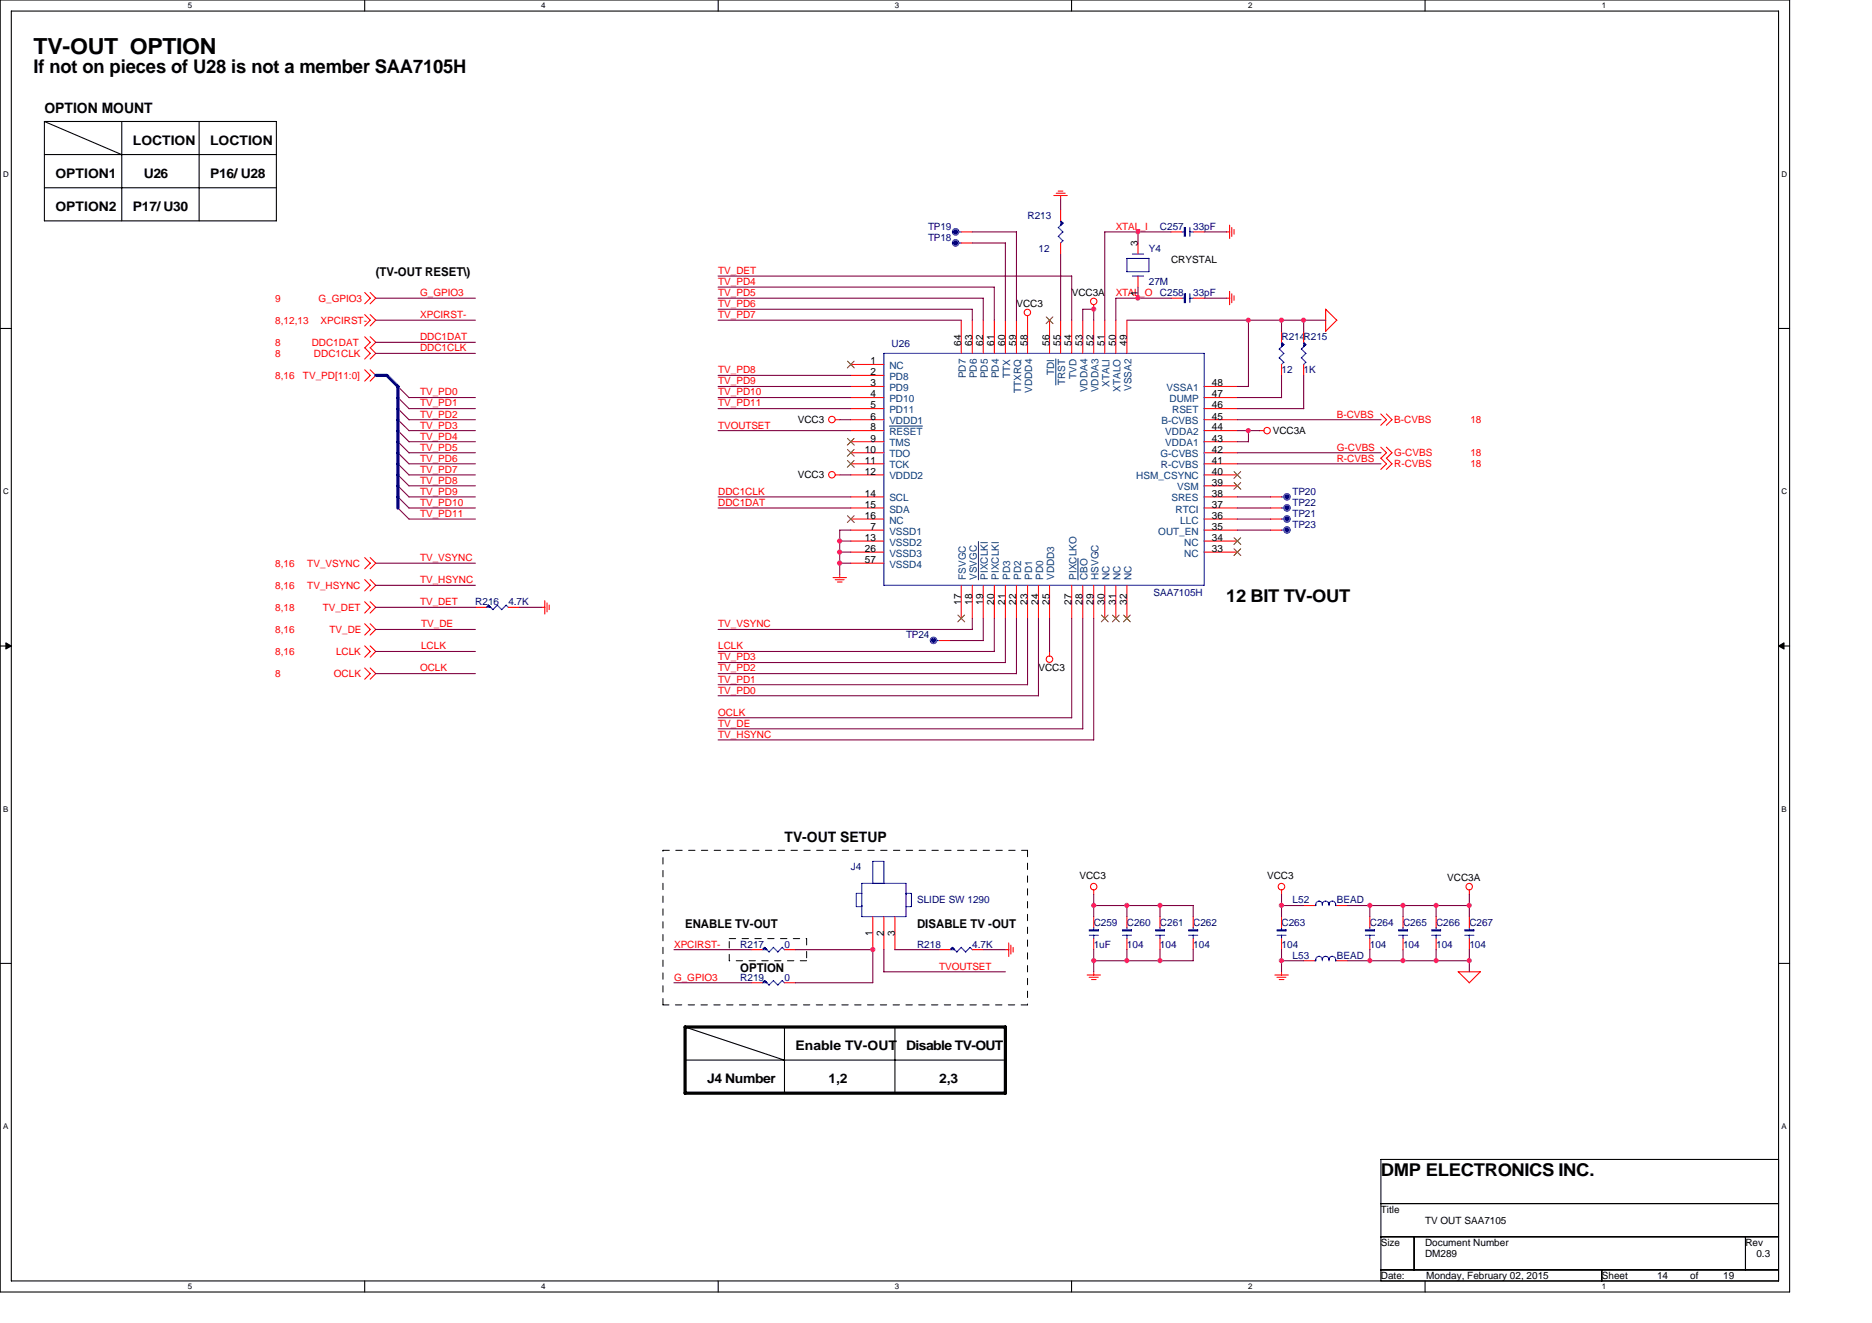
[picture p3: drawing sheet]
<svg xmlns="http://www.w3.org/2000/svg" width="297mm" height="210mm" viewBox="0 0 297 210" stroke-linecap="round" stroke-linejoin="round" font-family="sans-serif">
<path d="M0 0h284v205.1h-284zM1.8 1.8h280.4v201.5h-280.4z" fill="none" stroke="#000" stroke-width=".17"/>
<g fill="#fff">
<path d="M29.8 .2h.7v1.4h-.7z"/>
<path d="M29.8 203.5h.7v1.4h-.7z"/>
</g>
<path d="M57.9 0v1.8M57.9 203.3v1.8" fill="none" stroke="#000" stroke-width=".17"/>
<g fill="#fff">
<path d="M85.9 .2h.7v1.4h-.7z"/>
<path d="M85.9 203.5h.7v1.4h-.7z"/>
</g>
<path d="M114 0v1.8M114 203.3v1.8" fill="none" stroke="#000" stroke-width=".17"/>
<g fill="#fff">
<path d="M142 .2h.7v1.4h-.7z"/>
<path d="M142 203.5h.7v1.4h-.7z"/>
</g>
<path d="M170 0v1.8M170 203.3v1.8" fill="none" stroke="#000" stroke-width=".17"/>
<g fill="#fff">
<path d="M198.1 .2h.6v1.4h-.6z"/>
<path d="M198.1 203.5h.6v1.4h-.6z"/>
</g>
<path d="M226.1 0v1.8M226.1 203.3v1.8" fill="none" stroke="#000" stroke-width=".17"/>
<g fill="#fff">
<path d="M254.1 .2h.7v1.4h-.7z"/>
<path d="M254.1 203.5h.7v1.4h-.7z"/>
<path d="M.5 26.9h.9v1.4h-.9z"/>
<path d="M282.7 26.9h.8v1.4h-.8z"/>
<path d="M.5 77.3h.9v1.4h-.9z"/>
<path d="M282.7 77.3h.8v1.4h-.8z"/>
</g>
<path d="M0 52.1h1.8M282.2 52.1h1.8" fill="none" stroke="#000" stroke-width=".17"/>
<g fill="#fff">
<path d="M.5 127.7h.8v1.4h-.8z"/>
<path d="M282.7 127.7h.8v1.4h-.8z"/>
</g>
<path d="M0 102.5h1.8M282.2 102.5h1.8" fill="none" stroke="#000" stroke-width=".17"/>
<path d="M.9 102l.9 .5-.9 .5zM282.2 102.5l.9-.5v1z" fill="#000" stroke="#000" stroke-width=".16"/>
<g fill="#fff">
<path d="M.5 178.1h.8v1.4h-.8z"/>
<path d="M282.6 178.1h.9v1.4h-.9z"/>
</g>
<g fill="none" stroke="#000" stroke-width=".17">
<path d="M7 19.3l12.3 5.3M7 19.3h36.9v15.8h-36.9zM19.3 19.3v15.8M31.6 19.3v15.8M7 24.5h36.9M7 29.8h36.9M0 152.9h1.8M282.2 152.9h1.8M108.7 168.3h50.9M108.7 163l15.8 5.3M124.5 163v10.5M142 163v10.5"/>
<path d="M219.1 184h63.1v19.3h-63.1zM219.1 191h63.1M219.1 196.3h63.1M224.4 196.3v5.2M277 196.3v5.2M219.1 201.5h63.1M254.2 201.5v1.8"/>
</g>
<path d="M105.2 135h57.8M163 135v24.5M105.2 159.5v-24.5M115.7 149h12.3M115.7 152.5v-3.5M128 149v3.5M128 152.5h-12.3M163 159.5h-57.8" fill="none" stroke="#000" stroke-width=".16" stroke-dasharray="1 1 1 1 1 1 1 1"/>
<path d="M108.7 163h50.8v10.5h-50.8z" fill="none" stroke="#000" stroke-width=".51"/>
<g fill="none" stroke="#f00" stroke-width=".17">
<path d="M152.5 36.8h1.8M152.5 38.6h1.8M167.2 31h2.2M167.6 30.7h1.4M167.9 30.3h.8M168.3 31v.6M168.3 33.3v1.8M168.3 38.6v1.7M180.6 38.6v1.7M185.8 36.8h1.8M189.3 36.8h1.8M194.6 36.8h.5"/>
<path d="M195.1 35.7v2.2M195.4 36.1v1.4M195.8 36.4v.8M57.9 46.4l.9 .9-.9 .9M57.9 58.7l.9 .9-.9 .9M57.9 55.2l.9 .9-.9 .9M57.9 53.4l.9 .9-.9 .9M57.9 49.9l.9 .9-.9 .9M58.7 46.4l.9 .9-.9 .9M58.7 58.7l.9 .9-.9 .9M58.7 55.2l.9 .9-.9 .9M58.7 53.4l.9 .9-.9 .9"/>
<path d="M58.7 49.9l.9 .9-.9 .9M135 59.6h5.2M135 57.8h5.2M152.5 50.8v5.3M154.3 50.8v5.3M156 50.8v5.3M157.8 50.8v5.3M159.5 50.8v5.3M161.3 50.8v5.3M163 50.1v6M166.5 50.8v5.3M168.3 50.8v5.3"/>
<path d="M170 50.8v5.3M171.8 50.8v5.3M173.5 48.4v.7M173.5 50.8v5.3M175.3 50.8v5.3M177.1 50.8v5.3M178.8 50.8v5.3M180.6 43.8v1.8M185.8 47.3h1.8M189.3 47.3h1.8M194.6 47.3h.5M195.1 46.2v2.2"/>
<path d="M195.4 46.6v1.4M195.8 46.9v.8M203.3 52.6v1.7M203.3 57.8v1.8M206.9 52.6v1.7M206.9 57.8v1.8M212.1 50.8l-1.8 1.8M212.1 50.8l-1.7-1.7v3.5M132.5 75.4h.8M132.5 66.6h.8M135 68.3h5.2M135 75.4h5.2"/>
<path d="M135 66.6h5.2M135 78.9h5.2M135 61.3h5.2M135 63.1h5.2M135 64.9h5.2M135 70.1h5.2M135 71.9h5.2M135 73.6h5.2M191.1 68.3h5.2M191.1 75.4h5.2M191.1 66.6h5.2M191.1 78.9h5.2"/>
<path d="M191.1 61.3h5.2M191.1 63.1h5.2M191.1 64.9h5.2M191.1 70.1h5.2M191.1 71.9h5.2M191.1 73.6h5.2M191.1 77.1h5.2M199.8 68.3h.8M201.6 78.9h1.7M219.1 72.7l.9 .9-.9 .9M219.1 65.7l.9 .9-.9 .9M219.1 71l.9 .9-.9 .8"/>
<path d="M220 72.7l.9 .9-.9 .9M220 65.7l.9 .9-.9 .9M220 71l.9 .9-.9 .8M57.9 99l.9 .9-.9 .9M57.9 88.5l.9 .9-.9 .9M57.9 95.5l.9 .9-.9 .9M57.9 92l.9 .9-.9 .9M58.7 99l.9 .9-.9 .9M58.7 88.5l.9 .9-.9 .9M58.7 95.5l.9 .9-.9 .9M58.7 92l.9 .9-.9 .9M75.4 96.4h1.7"/>
<path d="M80.7 96.4h1.7M85.9 96.4h.6M86.4 95.3v2.2M86.8 95.7v1.4M87.1 96v.8M132.2 91.7h2.1M132.5 92h1.4M132.9 92.4h.7M133.2 91.1v.6M135 84.1h5.2M135 82.4h5.2M135 80.6h5.2"/>
<path d="M135 87.6h5.2M135 85.9h5.2M135 89.4h5.2M152.5 92.9v5.2M154.3 92.9v5.2M156 92.9v5.2M157.8 92.9v5.2M159.5 92.9v5.2M161.3 92.9v5.2M163 92.9v5.2M164.8 92.9v5.2M166.5 92.9v5.2"/>
<path d="M170 92.9v5.2M171.8 92.9v5.2M173.5 92.9v5.2M175.3 92.9v5.2M177.1 92.9v5.2M178.8 92.9v5.2M191.1 84.1h5.2M191.1 82.4h5.2M191.1 80.6h5.2M191.1 87.6h5.2M191.1 85.9h5.2M201.6 84.1h1.7"/>
<path d="M201.6 82.4h1.7M201.6 80.6h1.7M57.9 106l.9 .9-.9 .9M57.9 102.5l.9 .9-.9 .9M58.7 106l.9 .9-.9 .9M58.7 102.5l.9 .9-.9 .9M149 101.7h1.8M166.5 103.4v.7M119.2 150.7h1.8M119.2 156h1.8M124.5 150.7h1.7M124.5 156h1.7"/>
<path d="M138.5 145.5v5.2M140.2 145.5v5.2M142 145.5v5.2M149 150.7h1.8M154.3 150.7h1.7M159.5 150.7h.6M160.1 149.7v2.1M160.4 150v1.4M160.8 150.4v.7M172.5 154.7h2.1M172.8 155.1h1.5M173.2 155.5h.7"/>
<path d="M173.5 141.3v.7M173.5 145.5v1.7M173.5 149v1.7M173.5 154.2v.6M178.8 145.5v1.7M178.8 149v1.7M184.1 145.5v1.7M184.1 149v1.7M189.3 145.5v1.7M189.3 149v1.7M202.3 154.7h2.1M202.6 155.1h1.4"/>
<path d="M203 155.5h.7M203.3 141.3v.7M203.3 145.5v1.7M203.3 149v1.7M203.3 154.2v.6M206.9 143.7h1.7M206.9 152.5h1.7M212.1 143.7h1.8M212.1 152.5h1.8M217.4 145.5v1.7M217.4 149v1.7M222.6 145.5v1.7"/>
<path d="M222.6 149v1.7M227.9 145.5v1.7M227.9 149v1.7M233.1 141.3v.7M233.1 145.5v1.7M233.1 149v1.7M234.9 154.2l-1.8 1.8M234.9 154.2h-3.5l1.7 1.8"/>
<circle cx="163" cy="49.6" r=".51"/>
<circle cx="173.5" cy="47.8" r=".51"/>
<circle cx="132" cy="75.4" r=".52"/>
<circle cx="132" cy="66.6" r=".52"/>
<circle cx="201.1" cy="68.3" r=".51"/>
<circle cx="166.5" cy="104.6" r=".52"/>
<circle cx="173.5" cy="140.7" r=".52"/>
<circle cx="203.3" cy="140.7" r=".52"/>
<circle cx="233.1" cy="140.7" r=".52"/>
</g>
<g fill="none" stroke="#00f" stroke-width=".17">
<path d="M152.2 38.6h.3M152.2 36.8h.3M167.9 36.1l.8 .7-.8 .7 .8 .7M168.3 35.1l.4 .3-.8 .7M168.7 38.2l-.4 .4M187.6 36.8h.3M188.8 36.8h.5M188.8 36.1v1.4M140.2 56.1h50.9v36.8h-50.9zM178.8 41h3.5v2.1h-3.5v-2.1M179.7 43.8h1.8M179.7 40.3h1.8"/>
<path d="M187.6 47.3h.3M188.8 47.3h.5M188.8 46.6v1.4M203 55.4l.7 .7M203 56.8l.7 .7M203.3 54.3l.4 .4M203.7 54.7l-.7 .7M203.7 56.1l-.7 .7M203.7 57.5l-.4 .4M206.5 55.4l.7 .7M206.5 56.8l.7 .7M206.9 54.3l.3 .4"/>
<path d="M207.2 54.7l-.7 .7M207.2 56.1l-.7 .7M207.2 57.5l-.4 .4M203.3 78.9h.4M77.1 96.4l.4-.4 .7 .8M78.9 96.1l.7 .7M78.9 96l-.7 .8M80.3 96.1l.4 .3M80.3 96l-.7 .8M203.3 84.1h.4M203.3 82.4h.4M203.3 80.6h.4"/>
<path d="M148.7 101.7h.3M121.3 155.6l.7 .8M121.3 150.4l.7 .7M121.3 155.6l-.3 .4M121.3 150.3l-.3 .4M122 156.3l.7-.7 .7 .8M122.7 150.4l.7 .7M122.7 150.3l-.7 .8M124.1 150.4l.4 .3M124.1 150.3l-.7 .8M124.5 156l-.4-.4-.7 .7M136.8 141.8h-.9v2.1h.9v-.2"/>
<path d="M136.8 140.2h7v5.3h-7zM138.5 140.2v-3.5h1.7v3.5M143.8 142v-.2h.8v2.1h-.8M151.1 150.4l.7 .7M151.1 150.3l-.3 .4M152.5 150.3l-.7 .8M153.9 150.4l.4 .3M153.9 150.3l-.7 .8-.7-.7M172.8 148.4h1.5M173.5 147.2v.4M173.5 148.4v.6M178.1 148.4h1.4"/>
<path d="M178.8 147.2v.4M178.8 148.4v.6M183.4 148.4h1.4M184.1 147.2v.4M184.1 148.4v.6M188.6 148.4h1.5M189.3 147.2v.4M189.3 148.4v.6M202.6 148.4h1.5M203.3 147.2v.4M203.3 148.4v.6M208.6 143.7h.2"/>
<path d="M208.8 143.5a.52 .52 0 0 1 .5-.5 .52 .52 0 0 1 .5 .5M208.8 152.3a.52 .52 0 0 1 .5-.5 .52 .52 0 0 1 .5 .5M208.8 143.6v.1M208.8 152.3v.2h-.2M209.8 143.5a.53 .53 0 0 1 .6-.5 .53 .53 0 0 1 .5 .5 .53 .53 0 0 1 .5-.5 .53 .53 0 0 1 .5 .5M209.8 152.3a.53 .53 0 0 1 .6-.5 .53 .53 0 0 1 .5 .5 .53 .53 0 0 1 .5-.5 .53 .53 0 0 1 .5 .5M209.8 143.5v.2M209.8 152.3v.2M210.9 143.6v.1M210.9 152.3v.2M211.9 143.7h.2M211.9 152.5h.2"/>
<path d="M211.9 143.6v.1M211.9 152.3v.2M216.7 148.4h1.4M217.4 147.2v.4M217.4 148.4v.6M221.9 148.4h1.4M222.6 147.2v.4M222.6 148.4v.6M227.2 148.4h1.4M227.9 147.2v.4M227.9 148.4v.6M232.4 148.4h1.5"/>
<path d="M233.1 147.2v.4M233.1 148.4v.6"/>
<circle cx="151.6" cy="36.8" r=".52"/>
<circle cx="151.6" cy="38.6" r=".52"/>
<circle cx="204.2" cy="78.9" r=".52"/>
<circle cx="204.2" cy="82.4" r=".52"/>
<circle cx="204.2" cy="80.6" r=".52"/>
<circle cx="204.2" cy="84.1" r=".51"/>
<circle cx="148.1" cy="101.6" r=".52"/>
</g>
<g fill="#00f" stroke="#00f" stroke-width=".17">
<path d="M232.4 147.6v.1h1.4v-.1z" fill-rule="evenodd"/>
<path d="M203.3 54.3l.4 .4-.4 .3 .4-.3-.4 .3z" fill-rule="evenodd"/>
<path d="M121 156l.3-.4 .4 .4-.4-.4 .4 .4z" fill-rule="evenodd"/>
<path d="M206.9 54.3l.3 .4-.3 .3 .3-.3-.3 .3z" fill-rule="evenodd"/>
<path d="M168.3 35.1l.4 .3-.4 .4 .4-.4-.4 .4z" fill-rule="evenodd"/>
<path d="M77.1 96.4l.4-.3 .4 .3-.4-.3 .4 .3z" fill-rule="evenodd"/>
<path d="M202.6 147.6v.1h1.4v-.1z" fill-rule="evenodd"/>
<path d="M151.1 150.4l.4 .3h-.7l.3-.3 .4 .3z" fill-rule="evenodd"/>
<path d="M187.9 46.6v1.4h.2v-1.4z" fill-rule="evenodd"/>
<path d="M216.7 147.6v.1h1.4v-.1z" fill-rule="evenodd"/>
<path d="M172.8 147.6v.1h1.5v-.1z" fill-rule="evenodd"/>
<path d="M187.9 36.1v1.4h.2v-1.4z" fill-rule="evenodd"/>
<path d="M227.2 147.6v.1h1.4v-.1z" fill-rule="evenodd"/>
<path d="M183.4 147.6v.1h1.4v-.1z" fill-rule="evenodd"/>
<path d="M121.3 150.4l.4 .3h-.7l.3-.3 .4 .3z" fill-rule="evenodd"/>
<path d="M221.9 147.6v.1h1.4v-.1z" fill-rule="evenodd"/>
<path d="M178.1 147.6v.1h1.4v-.1z" fill-rule="evenodd"/>
<path d="M188.6 147.6v.1h1.4v-.1z" fill-rule="evenodd"/>
<circle cx="204.2" cy="84.1" r=".34"/>
<circle cx="204.2" cy="82.4" r=".34"/>
<circle cx="204.2" cy="80.6" r=".34"/>
<circle cx="151.6" cy="38.5" r=".34"/>
<circle cx="204.2" cy="78.9" r=".34"/>
<circle cx="148.1" cy="101.6" r=".34"/>
<circle cx="151.6" cy="36.8" r=".34"/>
</g>
<path d="M167.5 57v4.1M141.1 67.6h5.3M155.3 85.9v6.1M171 88.6v3.4" fill="none" stroke="#004080" stroke-width=".16"/>
<g fill="none" stroke="#804000" stroke-width=".16">
<path d="M134.5 57.3l1 1.1M135.5 57.3l-1.1 1.1M166 50.3l1.1 1.1M167.1 50.3l-1.1 1.1M134.5 73.1l1 1.1M134.5 71.3l1 1.1M134.5 69.6l1 1.1M135.5 73.1l-1.1 1.1M135.5 71.3l-1.1 1.1M135.5 69.6l-1.1 1.1M195.8 74.8l1.1 1.1M195.8 76.6l1.1 1.1"/>
<path d="M196.9 74.8l-1.1 1.1M196.9 76.6l-1.1 1.1M134.5 81.9l1 1M135.5 81.9l-1.1 1M152 97.6l1.1 1.1M153.1 97.6l-1.1 1.1M174.8 97.6l1 1.1M175.8 97.6l-1.1 1.1M176.5 97.6l1.1 1.1M177.6 97.6l-1.1 1.1M178.3 97.6l1.1 1.1M179.3 97.6l-1 1.1"/>
<path d="M195.8 87.1l1.1 1.1M195.8 85.3l1.1 1.1M196.9 87.1l-1.1 1.1M196.9 85.3l-1.1 1.1"/>
</g>
<g fill="none" stroke="#800040" stroke-width=".17">
<path d="M154.3 38.6h5.2v12.2M154.3 36.8h7v14M168.3 31.6v1.7M180.6 36.8v1.8M185.8 36.8h-10.5v14M191.1 36.8h3.5M59.6 47.3h15.8M59.6 50.8h15.8M59.6 56.1h15.8M59.6 54.3h15.8M113.9 47.3h42.1v3.5M113.9 45.6h43.9v5.2"/>
<path d="M113.9 50.8h38.6M113.9 49.1h40.4v1.7M113.9 59.6h21.1M113.9 43.8h56.1M168.3 40.3v10.5M170 43.8v7M171.8 50.8v-1.7h1.8l-.1 1.7M178.8 50.8h31.6M180.6 45.6v1.7M185.8 47.3h-8.7v3.5M191.1 47.3h3.5M198.1 50.8v10.5h-1.8"/>
<path d="M203.3 50.8v1.8M203.3 59.6v3.5M206.9 50.8v1.8M206.9 59.6v5.3h-10.6M63.1 66.6l1.8 1.8 10.5-.1M63.1 70.1l1.8 1.8h10.5M63.1 78.9l1.8 1.7M63.1 77.1l1.8 1.8M63.1 61.3l1.8 1.8h10.5M63.1 64.9l1.8 1.7M63.1 73.6l1.8 1.8M63.1 68.3l1.8 1.8"/>
<path d="M63.1 75.4l1.8 1.7h10.5M63.1 71.9l1.8 1.7h10.5M63.1 63.1l1.8 1.8h10.5M64.9 78.9h10.5M64.9 70.1h10.5M64.9 66.6h10.5M64.9 75.4h10.5M113.9 78.9h21.1M113.9 68.3h21.1M113.9 61.3h21.1M113.9 63.1h21.1M113.9 64.9h21.1"/>
<path d="M133.2 66.6h1.8M133.2 75.4h1.8M196.3 78.9h5.3M196.3 68.3h3.6M196.3 70.1h1.8M196.3 71.9h22.8M196.3 63.1h7.1M196.3 73.6h22.8M196.3 66.6h22.8M198.1 68.3v1.8M59.6 89.4h15.8M59.6 99.9h15.8"/>
<path d="M59.6 96.4h15.8M59.6 92.9h15.8M63.1 80.6l1.8 1.8h10.5M64.9 80.6h10.5M82.4 96.4h3.5M113.9 80.6h21.1M133.2 89.4h1.8M133.2 87.6h1.8M133.2 85.9h1.8M135 84.1h-1.8v7.1M154.3 98.1v1.8h-40.4M156 98.1v3.6"/>
<path d="M157.8 98.1v5.3h-43.9M159.5 98.1v7.1h-45.6M161.3 98.1v8.8M163 98.1v10.6M164.8 98.1v12.3h-50.9M166.5 98.1v5.3M170 98.1v15.8h-56.1M171.8 98.1v17.6M173.5 98.1v19.4M196.3 82.4h5.3M196.3 84.1h5.3M196.3 80.6h5.3"/>
<path d="M59.6 106.9h15.8M59.6 103.4h15.8M113.9 117.4h59.6M113.9 106.9h47.4M113.9 115.7h57.9M113.9 108.7h49.1M150.8 101.7h5.2M106.9 156h12.3M106.9 150.7h12.3M126.2 150.7h12.3M138.5 150.7v5.3h-12.3M140.2 150.7v3.5h19.3"/>
<path d="M142 150.7h7M156 150.7h3.5M173.5 143.7h15.8v1.8M173.5 141.9v3.6M173.5 150.7v3.5M178.8 143.7v1.8M178.8 150.7v1.8M184.1 143.7v1.8M184.1 150.7v1.8M189.3 150.7v1.8h-15.8M203.3 152.5h3.6M203.3 143.7h3.6"/>
<path d="M203.3 141.9v3.6M203.3 150.7v3.5M213.8 152.5h19.3M213.8 143.7h19.3M217.4 143.7v1.8M217.4 150.7v1.8M222.6 143.7v1.8M222.6 150.7v1.8M227.9 143.7v1.8M227.9 150.7v1.8M233.1 141.9v3.6M233.1 150.7v3.5"/>
</g>
<path d="M59.6 59.6h1.8l1.8 1.8M63.1 61.3v19.3" fill="none" stroke="#00f" stroke-width=".51"/>
<g fill="#f0f" stroke="#f0f" stroke-width=".17">
<circle cx="206.8" cy="50.8" r=".34"/>
<circle cx="180.5" cy="47.3" r=".34"/>
<circle cx="173.5" cy="49.1" r=".34"/>
<circle cx="133.2" cy="85.9" r=".35"/>
<circle cx="198.1" cy="50.8" r=".34"/>
<circle cx="203.3" cy="50.8" r=".35"/>
<circle cx="180.5" cy="36.8" r=".34"/>
<circle cx="198.1" cy="68.3" r=".34"/>
<circle cx="133.2" cy="89.4" r=".35"/>
<circle cx="133.2" cy="87.6" r=".35"/>
<circle cx="222.6" cy="143.7" r=".34"/>
<circle cx="203.3" cy="152.5" r=".35"/>
<circle cx="217.4" cy="152.5" r=".34"/>
<circle cx="233.1" cy="152.5" r=".34"/>
<circle cx="227.9" cy="152.5" r=".34"/>
<circle cx="184.1" cy="143.7" r=".34"/>
<circle cx="233.1" cy="143.7" r=".34"/>
<circle cx="173.5" cy="143.7" r=".34"/>
<circle cx="173.5" cy="152.5" r=".34"/>
<circle cx="184.1" cy="152.5" r=".34"/>
<circle cx="203.3" cy="143.7" r=".35"/>
<circle cx="138.5" cy="150.7" r=".34"/>
<circle cx="227.9" cy="143.7" r=".34"/>
<circle cx="217.4" cy="143.7" r=".34"/>
<circle cx="178.8" cy="152.5" r=".34"/>
<circle cx="178.8" cy="143.7" r=".34"/>
<circle cx="222.6" cy="152.5" r=".34"/>
</g>
<text font-size="3.5" x="5.3" y="8.5">TV-OUT OPTION</text>
<text font-size="3" x="5.3" y="11.5">If not on pieces of U28 is not a member SAA7105H</text>
<g font-size="2.8">
<text x="194.6" y="95.5">12 BIT TV-OUT</text>
<text x="219.1" y="186.6">DMP ELECTRONICS INC.</text>
</g>
<g font-size="2.3">
<text x="7" y="17.9">OPTION MOUNT</text>
<text x="124.5" y="133.6">TV-OUT SETUP</text>
</g>
<g font-size="2.1">
<text x="21.1" y="23">LOCTION</text>
<text x="33.3" y="23">LOCTION</text>
<text x="8.8" y="28.2">OPTION1</text>
<text x="22.8" y="28.2">U26</text>
<text x="33.3" y="28.2">P16/ U28</text>
<text x="8.8" y="33.5">OPTION2</text>
<text x="21.1" y="33.5">P17/ U30</text>
<text x="126.2" y="166.7">Enable TV-OUT</text>
<text x="143.8" y="166.7">Disable TV-OUT</text>
<text x="112.2" y="171.9">J4 Number</text>
<text x="131.5" y="171.9">1,2</text>
<text x="149" y="171.9">2,3</text>
</g>
<g font-size="1.9">
<text x="59.6" y="43.8">(TV-OUT RESET\)</text>
<text x="108.7" y="147.3">ENABLE TV-OUT</text>
<text x="145.5" y="147.3">DISABLE TV -OUT</text>
<text x="117.5" y="154.3">OPTION</text>
</g>
<g font-size="1.6" fill="#000080">
<text x="163" y="34.7">R213</text>
<text x="147.3" y="38.2">TP18</text>
<text x="147.3" y="36.5">TP19</text>
<text x="164.8" y="40">12</text>
<text x="182.3" y="40">Y4</text>
<text x="184.1" y="36.5">C257</text>
<text x="189.3" y="36.5">33pF</text>
<text x="182.3" y="45.2">27M</text>
<text x="184.1" y="47">C258</text>
<text x="189.3" y="47">33pF</text>
<text x="203.3" y="54">R214R215</text>
<text x="141.5" y="55.1">U26</text>
<text x="203.3" y="59.3">12</text>
<text x="206.9" y="59.3">1K</text>
<text x="205.1" y="83.8">TP23</text>
<text x="205.1" y="82">TP21</text>
<text x="205.1" y="80.3">TP22</text>
<text x="205.1" y="78.5">TP20</text>
<text x="183" y="94.7">SAA7105H</text>
<text x="75.4" y="96.1">R216</text>
<text x="80.7" y="96.1">4.7K</text>
<text x="143.8" y="101.3">TP24</text>
<text x="135" y="138.1">J4</text>
<text x="145.5" y="143.4">SLIDE SW 1290</text>
<text x="205.1" y="143.4">L52</text>
<text x="212.1" y="143.4">BEAD</text>
<text x="173.5" y="146.9">C259</text>
<text x="178.8" y="146.9">C260</text>
<text x="184.1" y="146.9">C261</text>
<text x="189.3" y="146.9">C262</text>
<text x="203.3" y="146.9">C263</text>
<text x="217.4" y="146.9">C264</text>
<text x="222.6" y="146.9">C265</text>
<text x="227.9" y="146.9">C266</text>
<text x="233.1" y="146.9">C267</text>
<text x="117.5" y="155.7">R219</text>
<text x="117.5" y="150.4">R217</text>
<text x="124.5" y="155.7">0</text>
<text x="124.5" y="150.4">0</text>
<text x="145.5" y="150.4">R218</text>
<text x="154.3" y="150.4">4.7K</text>
<text x="173.5" y="150.4">1uF</text>
<text x="178.8" y="150.4">104</text>
<text x="184.1" y="150.4">104</text>
<text x="189.3" y="150.4">104</text>
<text x="203.3" y="150.4">104</text>
<text x="205.1" y="152.1">L53</text>
<text x="212.1" y="152.1">BEAD</text>
<text x="217.4" y="150.4">104</text>
<text x="222.6" y="150.4">104</text>
<text x="227.9" y="150.4">104</text>
<text x="233.1" y="150.4">104</text>
</g>
<g font-size="1.6" fill="#f00">
<text x="177.1" y="36.5">XTAL_I</text>
<text x="43.7" y="47.9">9</text>
<text x="50.5" y="47.9">G_GPIO3</text>
<text x="66.6" y="47">G_GPIO3</text>
<text x="114" y="47">TV_PD5</text>
<text x="114" y="45.2">TV_PD4</text>
<text x="114" y="43.5">TV_DET</text>
<text x="177.1" y="47">XTAL_O</text>
<text x="43.7" y="51.4">8,12,13</text>
<text x="50.9" y="51.4">XPCIRST-</text>
<text x="66.6" y="54">DDC1DAT</text>
<text x="66.6" y="50.5">XPCIRST-</text>
<text x="114" y="50.5">TV_PD7</text>
<text x="114" y="48.7">TV_PD6</text>
<text x="43.7" y="54.9">8</text>
<text x="43.7" y="56.6">8</text>
<text x="49.5" y="54.9">DDC1DAT</text>
<text x="49.8" y="56.6">DDC1CLK</text>
<text x="66.6" y="55.8">DDC1CLK</text>
<text x="114" y="59.3">TV_PD8</text>
<text x="43.7" y="60.1">8,16</text>
<text x="48.1" y="60.1">TV_PD[11:0]</text>
<text x="66.6" y="62.8">TV_PD0</text>
<text x="66.6" y="64.5">TV_PD1</text>
<text x="114" y="61">TV_PD9</text>
<text x="114" y="64.5">TV_PD11</text>
<text x="114" y="62.8">TV_PD10</text>
<text x="66.6" y="71.5">TV_PD5</text>
<text x="66.6" y="69.8">TV_PD4</text>
<text x="66.6" y="68">TV_PD3</text>
<text x="66.6" y="66.3">TV_PD2</text>
<text x="114" y="68">TVOUTSET</text>
<text x="212.1" y="71.5">G-CVBS</text>
<text x="212.1" y="66.3">B-CVBS</text>
<text x="221.2" y="67.1">B-CVBS</text>
<text x="233.3" y="67.1">18</text>
<text x="66.6" y="76.8">TV_PD8</text>
<text x="66.6" y="75">TV_PD7</text>
<text x="66.6" y="73.3">TV_PD6</text>
<text x="212.1" y="73.3">R-CVBS</text>
<text x="221.2" y="74.1">R-CVBS</text>
<text x="221.2" y="72.4">G-CVBS</text>
<text x="233.3" y="74.1">18</text>
<text x="233.3" y="72.4">18</text>
<text x="66.6" y="80.3">TV_PD10</text>
<text x="66.6" y="82">TV_PD11</text>
<text x="66.6" y="78.5">TV_PD9</text>
<text x="114" y="78.5">DDC1CLK</text>
<text x="114" y="80.3">DDC1DAT</text>
<text x="43.7" y="89.9">8,16</text>
<text x="48.8" y="89.9">TV_VSYNC</text>
<text x="66.6" y="89">TV_VSYNC</text>
<text x="43.7" y="93.4">8,16</text>
<text x="48.8" y="93.4">TV_HSYNC</text>
<text x="66.6" y="92.6">TV_HSYNC</text>
<text x="43.7" y="100.4">8,16</text>
<text x="43.7" y="96.9">8,18</text>
<text x="51.2" y="96.9">TV_DET</text>
<text x="52.3" y="100.4">TV_DE</text>
<text x="66.6" y="96.1">TV_DET</text>
<text x="66.8" y="99.6">TV_DE</text>
<text x="114" y="99.6">TV_VSYNC</text>
<text x="43.7" y="107.5">8</text>
<text x="43.7" y="103.9">8,16</text>
<text x="53" y="107.5">OCLK</text>
<text x="53.3" y="103.9">LCLK</text>
<text x="66.6" y="106.6">OCLK</text>
<text x="66.8" y="103.1">LCLK</text>
<text x="114" y="106.6">TV_PD2</text>
<text x="114" y="103.1">LCLK</text>
<text x="114" y="104.8">TV_PD3</text>
<text x="114" y="108.3">TV_PD1</text>
<text x="114" y="113.6">OCLK</text>
<text x="114" y="110.1">TV_PD0</text>
<text x="114" y="117.1">TV_HSYNC</text>
<text x="114" y="115.3">TV_DE</text>
<text x="107" y="155.7">G_GPIO3</text>
<text x="107" y="150.4">XPCIRST-</text>
<text x="149" y="153.9">TVOUTSET</text>
</g>
<g font-size="1.6">
<text x="180.5" y="39.1" transform="rotate(-90 180.5 39.1)">3</text>
<text x="185.8" y="41.7">CRYSTAL</text>
<text x="170" y="47">VCC3A</text>
<text x="180.5" y="46.9" transform="rotate(-90 180.5 46.9)">1</text>
<text x="161.3" y="48.7">VCC3</text>
<text x="138.1" y="59.6">2</text>
<text x="138.1" y="57.8">1</text>
<text x="152.5" y="54.9" transform="rotate(-90 152.5 54.9)">64</text>
<text x="154.3" y="54.9" transform="rotate(-90 154.3 54.9)">63</text>
<text x="156" y="54.9" transform="rotate(-90 156 54.9)">62</text>
<text x="157.8" y="54.9" transform="rotate(-90 157.8 54.9)">61</text>
<text x="159.5" y="54.9" transform="rotate(-90 159.5 54.9)">60</text>
<text x="161.3" y="54.9" transform="rotate(-90 161.3 54.9)">59</text>
<text x="163" y="54.9" transform="rotate(-90 163 54.9)">58</text>
<text x="166.5" y="54.9" transform="rotate(-90 166.5 54.9)">56</text>
<text x="168.3" y="54.9" transform="rotate(-90 168.3 54.9)">55</text>
<text x="170" y="54.9" transform="rotate(-90 170 54.9)">54</text>
<text x="171.8" y="54.9" transform="rotate(-90 171.8 54.9)">53</text>
<text x="173.5" y="54.9" transform="rotate(-90 173.5 54.9)">52</text>
<text x="175.3" y="54.9" transform="rotate(-90 175.3 54.9)">51</text>
<text x="177" y="54.9" transform="rotate(-90 177 54.9)">50</text>
<text x="178.8" y="54.9" transform="rotate(-90 178.8 54.9)">49</text>
<text x="138.1" y="64.8">5</text>
<text x="138.1" y="63.1">4</text>
<text x="138.1" y="61.3">3</text>
<text x="192.3" y="61.3">48</text>
<text x="192.3" y="63.1">47</text>
<text x="192.3" y="64.8">46</text>
<text x="126.6" y="67.1">VCC3</text>
<text x="137.2" y="71.8">10</text>
<text x="138.1" y="70.1">9</text>
<text x="138.1" y="68.3">8</text>
<text x="138.1" y="66.6">6</text>
<text x="192.3" y="66.6">45</text>
<text x="192.3" y="68.3">44</text>
<text x="192.3" y="70.1">43</text>
<text x="192.3" y="71.8">42</text>
<text x="201.9" y="68.9">VCC3A</text>
<text x="126.6" y="75.9">VCC3</text>
<text x="137.2" y="75.4">12</text>
<text x="137.2" y="73.6">11</text>
<text x="192.3" y="73.6">41</text>
<text x="192.3" y="75.4">40</text>
<text x="192.3" y="77.1">39</text>
<text x="137.2" y="80.6">15</text>
<text x="137.2" y="78.8">14</text>
<text x="137.2" y="82.4">16</text>
<text x="192.3" y="78.8">38</text>
<text x="192.3" y="80.6">37</text>
<text x="192.3" y="82.4">36</text>
<text x="137.2" y="87.6">26</text>
<text x="137.2" y="85.9">13</text>
<text x="137.2" y="89.4">57</text>
<text x="138.1" y="84.1">7</text>
<text x="192.3" y="84.1">35</text>
<text x="192.3" y="87.6">33</text>
<text x="192.3" y="85.9">34</text>
<text x="152.5" y="96" transform="rotate(-90 152.5 96)">17</text>
<text x="154.3" y="96" transform="rotate(-90 154.3 96)">18</text>
<text x="156" y="96" transform="rotate(-90 156 96)">19</text>
<text x="157.8" y="96" transform="rotate(-90 157.8 96)">20</text>
<text x="159.5" y="96" transform="rotate(-90 159.5 96)">21</text>
<text x="161.3" y="96" transform="rotate(-90 161.3 96)">22</text>
<text x="163" y="96" transform="rotate(-90 163 96)">23</text>
<text x="164.8" y="96" transform="rotate(-90 164.8 96)">24</text>
<text x="166.5" y="96" transform="rotate(-90 166.5 96)">25</text>
<text x="170" y="96" transform="rotate(-90 170 96)">27</text>
<text x="171.8" y="96" transform="rotate(-90 171.8 96)">28</text>
<text x="173.5" y="96" transform="rotate(-90 173.5 96)">29</text>
<text x="175.3" y="96" transform="rotate(-90 175.3 96)">30</text>
<text x="177" y="96" transform="rotate(-90 177 96)">31</text>
<text x="178.8" y="96" transform="rotate(-90 178.8 96)">32</text>
<text x="164.8" y="106.6">VCC3</text>
<text x="171.3" y="139.5">VCC3</text>
<text x="201.1" y="139.5">VCC3</text>
<text x="229.6" y="139.9">VCC3A</text>
<text x="138.5" y="148.6" transform="rotate(-90 138.5 148.6)">1</text>
<text x="140.2" y="148.6" transform="rotate(-90 140.2 148.6)">2</text>
<text x="142" y="148.6" transform="rotate(-90 142 148.6)">3</text>
<text x="219.1" y="192.4">Title</text>
<text x="219.1" y="197.7">Size</text>
<text x="226.1" y="197.7">Document Number</text>
<text x="226.1" y="194.2">TV OUT SAA7105</text>
<text x="277" y="197.7">Rev</text>
<text x="219.1" y="203">Date:</text>
<text x="226.1" y="199.5">DM289</text>
<text x="226.3" y="203">Monday, February 02, 2015</text>
<text x="254.2" y="203">Sheet</text>
<text x="262.9" y="203">14</text>
<text x="268.2" y="203">of</text>
<text x="273.4" y="203">19</text>
<text x="278.7" y="199.5">0.3</text>
</g>
<g font-size="1.6" fill="#004080">
<text x="141.1" y="58.6">NC</text>
<text x="160.3" y="60" transform="rotate(-90 160.3 60)">TTX</text>
<text x="167.3" y="59.5" transform="rotate(-90 167.3 59.5)">TDI</text>
<text x="141.1" y="65.6">PD11</text>
<text x="141.1" y="63.8">PD10</text>
<text x="141.1" y="62.1">PD9</text>
<text x="141.1" y="60.3">PD8</text>
<text x="153.3" y="60" transform="rotate(-90 153.3 60)">PD7</text>
<text x="155" y="60" transform="rotate(-90 155 60)">PD6</text>
<text x="156.8" y="60" transform="rotate(-90 156.8 60)">PD5</text>
<text x="158.5" y="60" transform="rotate(-90 158.5 60)">PD4</text>
<text x="162" y="62.3" transform="rotate(-90 162 62.3)">TTXRQ</text>
<text x="163.8" y="62.3" transform="rotate(-90 163.8 62.3)">VDDD4</text>
<text x="169" y="61.1" transform="rotate(-90 169 61.1)">TRST</text>
<text x="170.8" y="60.1" transform="rotate(-90 170.8 60.1)">TVD</text>
<text x="172.5" y="62.3" transform="rotate(-90 172.5 62.3)">VDDA4</text>
<text x="174.3" y="62.3" transform="rotate(-90 174.3 62.3)">VDDA3</text>
<text x="176" y="61.4" transform="rotate(-90 176 61.4)">XTALI</text>
<text x="177.8" y="62.2" transform="rotate(-90 177.8 62.2)">XTALO</text>
<text x="179.6" y="62.1" transform="rotate(-90 179.6 62.1)">VSSA2</text>
<text x="185.1" y="62.1">VSSA1</text>
<text x="185.6" y="63.8">DUMP</text>
<text x="186" y="65.6">RSET</text>
<text x="141.1" y="70.8">TMS</text>
<text x="141.1" y="69.1">RESET</text>
<text x="141.1" y="67.3">VDDD1</text>
<text x="184.3" y="67.3">B-CVBS</text>
<text x="184.9" y="69.1">VDDA2</text>
<text x="184.9" y="70.8">VDDA1</text>
<text x="141.1" y="76.1">VDDD2</text>
<text x="141.1" y="74.3">TCK</text>
<text x="141.1" y="72.6">TDO</text>
<text x="180.3" y="76.1">HSM_CSYNC</text>
<text x="184.1" y="72.6">G-CVBS</text>
<text x="184.2" y="74.3">R-CVBS</text>
<text x="186.8" y="77.8">VSM</text>
<text x="141.1" y="81.3">SDA</text>
<text x="141.1" y="79.6">SCL</text>
<text x="141.1" y="83.1">NC</text>
<text x="185.9" y="79.6">SRES</text>
<text x="186.5" y="81.3">RTCI</text>
<text x="187.3" y="83.1">LLC</text>
<text x="141.1" y="88.3">VSSD3</text>
<text x="141.1" y="86.6">VSSD2</text>
<text x="141.1" y="84.9">VSSD1</text>
<text x="183.8" y="84.9">OUT_EN</text>
<text x="187.9" y="88.3">NC</text>
<text x="187.9" y="86.6">NC</text>
<text x="141.1" y="90.1">VSSD4</text>
<text x="153.3" y="92" transform="rotate(-90 153.3 92)">FSVGC</text>
<text x="155" y="92" transform="rotate(-90 155 92)">VSVGC</text>
<text x="156.8" y="92" transform="rotate(-90 156.8 92)">PIXCLKI</text>
<text x="158.5" y="92" transform="rotate(-90 158.5 92)">PIXCLKI</text>
<text x="160.3" y="92" transform="rotate(-90 160.3 92)">PD3</text>
<text x="162" y="92" transform="rotate(-90 162 92)">PD2</text>
<text x="163.8" y="92" transform="rotate(-90 163.8 92)">PD1</text>
<text x="165.5" y="92" transform="rotate(-90 165.5 92)">PD0</text>
<text x="167.3" y="92" transform="rotate(-90 167.3 92)">VDDD3</text>
<text x="170.8" y="92" transform="rotate(-90 170.8 92)">PIXCLKO</text>
<text x="172.5" y="92" transform="rotate(-90 172.5 92)">CBO</text>
<text x="174.3" y="92" transform="rotate(-90 174.3 92)">HSVGC</text>
<text x="176" y="92" transform="rotate(-90 176 92)">NC</text>
<text x="177.8" y="92" transform="rotate(-90 177.8 92)">NC</text>
<text x="179.6" y="92" transform="rotate(-90 179.6 92)">NC</text>
</g>
<g font-size="1.3">
<text x="29.8" y="1.3">5</text>
<text x="85.9" y="1.3">4</text>
<text x="142" y="1.3">3</text>
<text x="198.1" y="1.3">2</text>
<text x="254.1" y="1.3">1</text>
<text x=".5" y="28.1">D</text>
<text x="282.7" y="28.1">D</text>
<text x=".5" y="78.4">C</text>
<text x="282.7" y="78.4">C</text>
<text x=".5" y="128.8">B</text>
<text x="282.7" y="128.8">B</text>
<text x=".5" y="179.2">A</text>
<text x="282.7" y="179.2">A</text>
<text x="29.8" y="204.6">5</text>
<text x="85.9" y="204.6">4</text>
<text x="142" y="204.6">3</text>
<text x="198.1" y="204.6">2</text>
<text x="254.1" y="204.6">1</text>
</g>
</svg>
